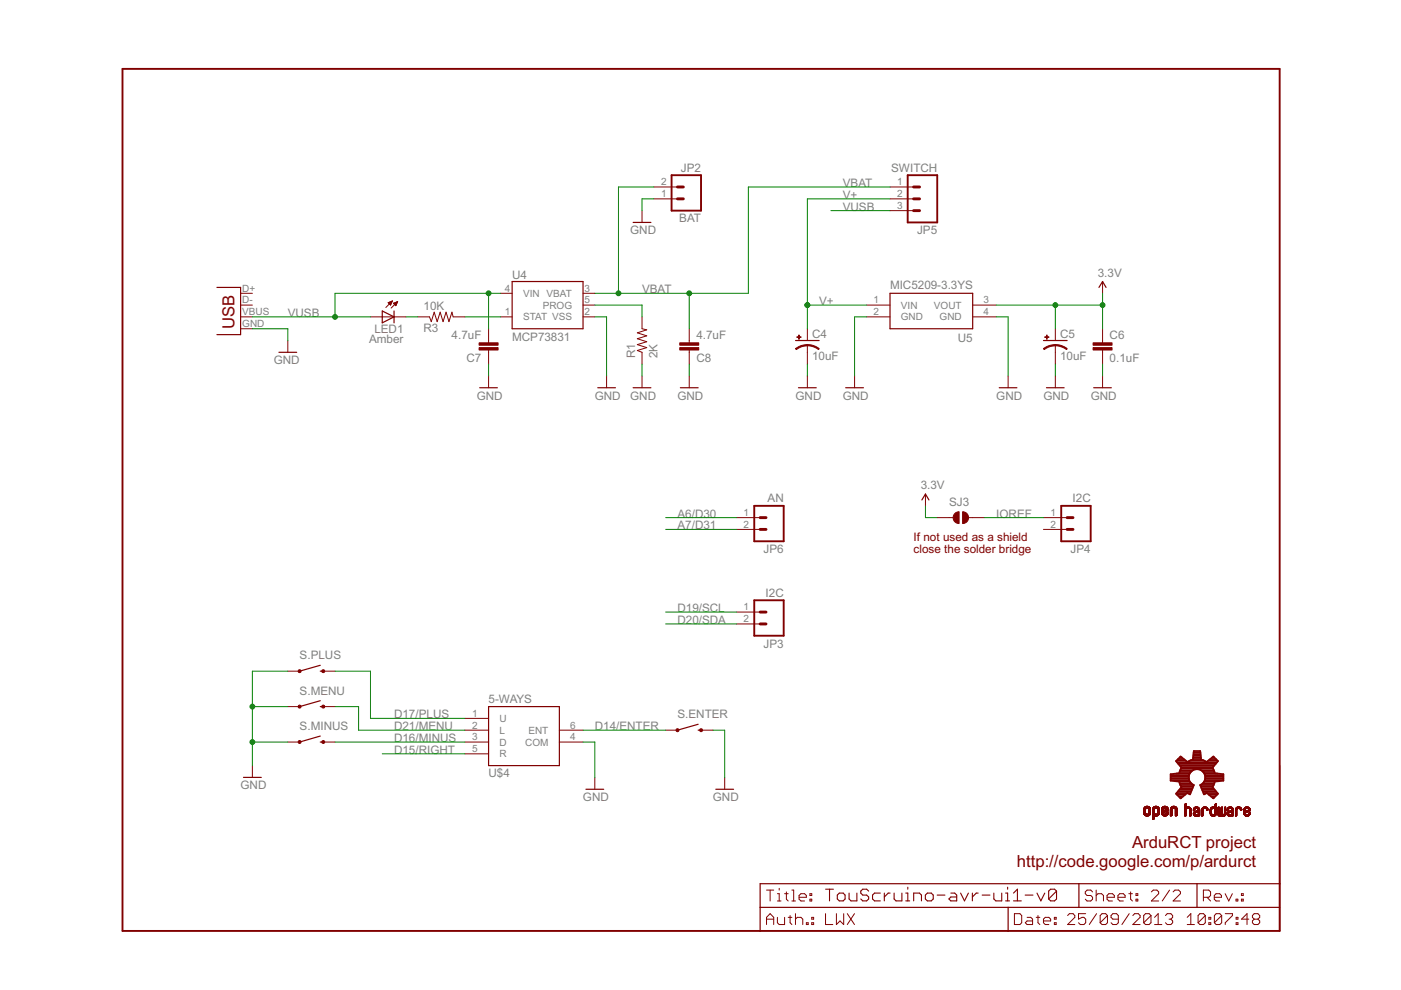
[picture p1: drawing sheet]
<svg xmlns="http://www.w3.org/2000/svg" width="297mm" height="210mm" viewBox="0 0 297 210" stroke-linecap="round" stroke-linejoin="round" font-family="sans-serif">
<g fill="none" stroke="#800000" stroke-width=".21">
<path d="M138.6 39.6h5M188.7 39.6h5M136.1 44.7v2.5M138.6 42.2h5M188.7 42.2h5M188.7 44.7h5M233.8 59.7v2.5M51 67.2h2.5M51 64.7h2.5M51 62.2h2.5M51 69.7h2.5M61 72.2v2.5"/>
<path d="M78.5 67.2h7.6M82.3 64.2h.7M82.4 64.3h.6M82.5 64.4h.4M82.6 64.1h.5M82.6 64.5h.3M82.8 64.6h.1M82.9 63.9h.2M83.2 63.8h.1M83.2 63.8l-1.4 1.4M83.2 63.8l-.9 .4M83.2 63.8l-.4 .9-.5-.5"/>
<path d="M83.4 64.3l.9-.4-.4 .9zM83.5 64.3h.7M83.5 64.4h.6M83.7 64.5h.4M83.8 64.6h.2M83.8 64.2h.4M83.9 64.8h.1M84 64.1h.2M84.3 63.9l-1.4 1.4M88.6 67.2h2.5l.3 1 .7-2 .6 2 .6-2 .6 2 .7-2 .6 2 .6-2 .3 1h2.5M103.6 69.7v3M103.6 74.2v3"/>
<path d="M103.6 79.7v2.5M106.1 67.2h2.5M106.1 62.2h2.5M123.6 67.2h2.5M123.6 64.7h2.5M123.6 62.2h2.5M128.6 79.7v2.5M136.1 67.2v2.5l1 .2-2 .7 2 .6-2 .6 2 .7-2 .6 2 .6-2 .6 1 .4v2.5M136.1 79.7v2.5M146.1 69.7v3M146.1 74.2v3M146.1 79.7v2.5"/>
<path d="M171.2 69.7v2.5M171.2 73.2v4M171.2 79.7v2.5M181.2 79.7v2.5M183.7 67.2h5M183.7 64.7h5M206.2 67.2h5M206.2 64.7h5M213.7 79.7v2.5M223.8 69.7v2.5M223.8 73.2v4M223.8 79.7v2.5"/>
<path d="M233.8 69.7v3M233.8 74.2v3M233.8 79.7v2.5M156.1 109.7h5.1M156.1 112.2h5.1M196.2 104.8v2.5M198.7 109.7h3.4M205.3 109.7h3.4M221.2 109.7h5.1M221.2 112.2h5.1M156.1 129.8h5.1M156.1 132.3h5.1"/>
<path d="M61 157.3h2.5M61 142.3h2.5M61 149.8h2.5M68.5 157.3h2.5M68.5 142.3h2.5M68.5 149.8h2.5M98.6 152.3h5M98.6 154.8h5M98.6 157.3h5M98.6 159.8h5M118.6 154.8h5M118.6 157.3h5"/>
<path d="M141.1 154.8h2.5M148.6 154.8h2.6M53.5 162.3v2.5M126.1 164.8v2.5M153.6 164.8v2.5M242.5 172.4h.4M242.5 172.3h.4M242.5 172.2h.4M242.5 172.1h.4M242.5 172h.4M242.5 171.9h.4M242.5 171.8h.4"/>
<path d="M242.5 171.7h.4M242.5 171.6h.4M242.5 172.5l.5 .1M242.5 172.5h.4M242.5 171.5h.4M242.5 172.6h.6M242.5 172.6l1.4 .1M242.6 171.3h1.3M242.6 172.7h1.2M242.6 171.3h1.2M242.6 171.2h1.2M242.7 172.8h1.1"/>
<path d="M242.7 171.2h1.1M242.7 171.1h1M242.8 172.9h.9M242.8 171.1h.8M242.8 172.9h.8M242.9 171h.7M243 173h.5M243 171.4l-.5 .1M243 171.4h-.5M243 171h.4M243.1 173h.2M243.1 171.3l-.6 .1"/>
<path d="M243.3 171.3l.6 .1M243.4 171.4h.5M243.5 171.4h.4M243.5 172.5h.4M243.5 172.4h.4M243.5 171.6h.4M243.5 171.5h.4M243.5 172.3h.4M243.5 172.2h.4M243.5 172.1h.4M243.5 172h.4M243.5 171.9h.4"/>
<path d="M243.5 171.8h.4M243.5 171.7h.4M243.7 172.8h-1M243.8 172.7h-1.2M243.9 172.6h-.5M243.9 172.5l-.5 .1M244.4 173.5h.4M244.4 173.4h.4M244.4 173.3h.4M244.4 173.2h.4M244.4 173.1h.4M244.4 173h.4"/>
<path d="M244.4 173h1M244.4 172.6h1.4M244.4 172.6h.5M244.4 172.5l.5 .1M244.4 172.5h.4M244.4 172.4h.4M244.4 172.3h.4M244.4 172.2h.4M244.4 172.1h.4M244.4 172h.4M244.4 171.9h.4M244.4 171.8h.4"/>
<path d="M244.4 171.7h.4M244.4 171.6h.4M244.5 171.3h1.2M244.5 171.2h1.2M244.5 171.2h1.1M244.6 173.7h-.2M244.6 171.1h1M244.7 171.1h.8M244.7 173.6l-.3 .1M244.8 173.6h-.4M244.8 171h.6M244.8 171.6h-.4"/>
<path d="M244.8 171.5h-.4M244.9 171.4h-.5M244.9 171h.4M245 173h.2M245 171.3l-.6 .1M245.2 171.3h.6M245.3 172.6h.5M245.3 171.4h.5M245.4 171.4l.4 .1M245.4 172.5h.4M245.4 172.4h.4M245.4 171.5h.4"/>
<path d="M245.4 171.6h.4M245.4 172.3h.4M245.4 172.2h.4M245.4 172.1h.4M245.4 172h.4M245.4 171.9h.4M245.4 171.8h.4M245.4 171.7h.4M245.5 172.9l-1.1 .1M245.6 172.9h-1.2M245.6 172.8l-1.2 .1M245.7 172.8h-1.3"/>
<path d="M245.7 172.7l-1.3 .1M245.7 172.7h-1.3M246.3 172.5h.4M246.3 172.4h.4M246.3 171.9h1.4M246.3 171.8l.4 .1M246.3 171.8h.3M246.3 171.7h.3M246.3 171.5h.4M246.3 172.6h.5M246.3 172.6h1.3M246.3 171.3h1.3"/>
<path d="M246.4 172.7h1.2M246.4 171.3h1.2M246.4 171.2h1.2M246.4 172.8h1.1M246.4 171.2h1.1M246.5 172.8h1M246.5 172.9h.9M246.5 171.1h1M246.5 171.1h.9M246.6 172.9h.8M246.6 171.7h-.3M246.6 171h.7"/>
<path d="M246.7 171.6h-.4M246.7 171.4l-.4 .1M246.7 173h.5M246.8 172.3h-.5M246.8 171.9h.9M246.8 171.4h-.5M246.8 171h.3M246.8 173h.3M246.9 171.3l-.6 .1M246.9 171.8h.8M247 172.2h-.7M247 171.7h.7"/>
<path d="M247.1 172.1l-.8 .1M247.1 171.3h.5M247.1 171.7h.6M247.1 172.6h.5M247.2 171.4h.5M247.2 172.1h-.9M247.2 171.6h.5M247.3 172.5h.4M247.3 171.5h.4M247.3 172.4h.4M247.3 171.6h.4M247.3 172l-1 .1"/>
<path d="M247.3 172.3h.4M247.4 172.3h.3M247.4 172.2h.3M247.4 172h-1.1M247.5 172.2h.2M247.5 171.9l-1.2 .1M247.7 172.5h-.5M248.1 172.8h.4M248.1 172.7h.4M248.1 172.6h.4M248.1 172.5h.4M248.1 172.4h.4"/>
<path d="M248.1 172.3h.4M248.1 172.2h.4M248.1 172.1h.4M248.1 172h.4M248.1 171.9h.4M248.1 171.8h.4M248.1 171.7h.4M248.1 171.6h.4M248.2 173h.1M248.2 171.3h1.3M248.3 171.2h1.1M248.4 171.1h.9"/>
<path d="M248.5 172.9l-.4 .1M248.5 172.9h-.4M248.5 171h.7M248.5 171.6h-.4M248.6 171.5h-.4M248.6 171.4l-.4 .1M248.7 171.4h-.5M248.7 171h.3M248.8 171.3l-.6 .1M249 171.3h.5M249.1 171.4h.5M249.1 171.4l.5 .1"/>
<path d="M249.2 171.5h.4M249.2 172.8h.4M249.2 172.7h.4M249.2 172.6h.4M249.2 172.5h.4M249.2 172.4h.4M249.2 172.3h.4M249.2 172.2h.4M249.2 172.1h.4M249.2 172h.4M249.2 171.9h.4M249.2 171.8h.4"/>
<path d="M249.2 171.7h.4M249.2 171.6h.4M249.2 173h.2M249.5 172.9l-.3 .1M249.6 172.9h-.4M251.2 173h.2M251.2 170.6h.3M251.2 173h.1M251.2 172.9h.3M251.2 172.8h.3M251.2 172.7h.3M251.2 172.6h.3"/>
<path d="M251.2 172.5h.3M251.2 172.4h.3M251.2 172.3h.3M251.2 172.2h.3M251.2 172.1h.3M251.2 172h.3M251.2 171.9h.3M251.2 171.8h.3M251.2 171.7h.3M251.2 171.6h.3M251.2 171.3h1.2M251.2 171.2l1.2 .1"/>
<path d="M251.2 171.2h1.1M251.2 171.1l1.1 .1M251.2 171.1h.3M251.2 171h.3M251.2 170.9h.3M251.2 170.8h.3M251.2 170.7h.3M251.2 170.5h.3M251.3 170.5h.2M251.3 170.4h.2M251.5 172.9l-.3 .1M251.5 171.7h-.3"/>
<path d="M251.5 171.6h-.3M251.6 171.5h-.4M251.7 171.4l-.5 .1M251.7 171.1h.4M251.7 171.4h-.5M251.8 171.1h.1M252.1 171.4h.4M252.1 171.4l.4 .1M252.2 171.5h.3M252.2 171.6h.3M252.3 171.6h.3M252.3 173h.1"/>
<path d="M252.3 172.9h.2M252.3 172.8h.3M252.3 172.7h.3M252.3 172.6h.3M252.3 172.5h.3M252.3 172.4h.3M252.3 172.3h.3M252.3 172.2h.3M252.3 172.1h.3M252.3 172h.3M252.3 171.9h.3M252.3 171.8h.3"/>
<path d="M252.3 171.7h.3M252.5 171.4h-1.3M252.5 173h-.2M252.5 172.9l-.2 .1M252.6 172.8l-.3 .1M253 172.6l.4 .1M253 172.6h.3M253 172.5h.3M253 171.8h.2M253 172.7l.5 .1M253 172.7h.4M253 171.9h.1"/>
<path d="M253 171.6h.3M253 172.8h.9M253 171.5h.4M253.1 172.8l.8 .1M253.2 172.9h.7M253.2 171.3h1M253.3 171.8h-.3M253.3 171.2h.8M253.3 171.7h-.3M253.3 173h.6M253.3 171.6h-.3M253.4 173h.5"/>
<path d="M253.4 172.4h-.4M253.4 172.1h1M253.4 172h1M253.4 171.5h-.4M253.4 171.1h.5M253.5 171.4h-.4M253.5 172.3h-.5M253.6 173.1h.1M253.6 172h.8M253.6 172.3h-.6M253.6 171.1h.1M253.7 172.8h.1"/>
<path d="M253.7 171.9h.7M253.8 172.2h-.7M253.8 171.9h.6M253.9 171.4h.4M253.9 172.1l-.7 .1M253.9 171.4l.4 .1M254 171.8h.4M254 171.5h.3M254 171.7h.4M254 171.6h.3M254 172.1h.4M254 171.6h.4"/>
<path d="M254.1 173h.1M254.1 172.9h.3M254.1 172.8h.3M254.1 172.7h.3M254.1 172.6h.3M254.1 172.5h.3M254.1 172.4h.3M254.1 172.3h.3M254.1 172.2h.3M254.1 171.7h.3M254.3 173h-.2M254.3 171.4h-1.2"/>
<path d="M254.4 172.9l-.3 .1M254.4 172.1h-1.2M254.8 173h.1M254.8 172.9h.3M254.8 172.8h.3M254.8 172.7h.3M254.8 172.6h.3M254.8 172.5h.3M254.8 172.4h.3M254.8 172.3h.3M254.8 172.2h.3M254.8 172.1h.3"/>
<path d="M254.8 172h.3M254.8 171.9h.3M254.8 171.8h.3M254.8 171.7h.3M254.8 171.6h.3M254.9 171.3h1.1M255 171.3h1M255 173h-.2M255 171.2h.9M255.1 172.9l-.3 .1M255.1 171.2h.7M255.1 171.7h-.3"/>
<path d="M255.1 171.6h-.3M255.2 171.5h-.4M255.2 171.1h.5M255.2 171.4l-.4 .1M255.3 171.4h-.4M255.4 171.1h.1M255.6 171.4h.5M255.7 171.4l.4 .1M255.8 171.5h.3M255.8 171.6h.3M255.8 171.7h.3M255.9 171.8h.1"/>
<path d="M256 171.3l-1.1 .1M256.1 171.8h-.2M256.1 171.7h-.2M256.6 172.4h.3M256.6 172.3h.3M256.6 172.2h.3M256.6 172.1h.3M256.6 172h.3M256.6 171.9h.3M256.6 171.8h.3M256.6 171.7h.3M256.6 172.5h.3"/>
<path d="M256.6 171.6h.3M256.6 172.6l.4 .1M256.6 172.6h.3M256.6 171.5h.3M256.6 172.7l.6 .1M256.6 172.7h.4M256.7 172.8h1.1M256.7 171.3h1.2M256.8 171.3h1.1M256.8 172.9h.9M256.8 171.2h1.1M256.9 171.2h1"/>
<path d="M256.9 173h.7M256.9 171.6h-.3M257 173h.5M257 171.4l-.4 .1M257 171.1h.5M257.1 171.4h-.5M257.2 173.1h.1M257.2 171.1h.1M257.4 171.4h.5M257.5 172.7h.4M257.5 171.4h.4M257.6 171.5h.3"/>
<path d="M257.6 172.6h.3M257.6 171.6h.3M257.6 172.5h.3M257.6 172.4h.3M257.6 172.3h.3M257.6 172.2h.3M257.6 172.1h.3M257.6 172h.3M257.6 171.9h.3M257.6 171.8h.3M257.6 171.7h.3M257.6 171.1h.3"/>
<path d="M257.6 171h.3M257.6 170.9h.3M257.6 170.8h.3M257.6 170.7h.3M257.6 170.6h.3M257.6 170.5h.3M257.7 170.5h.2M257.7 170.4h.2M257.9 172.7l-.6 .1M257.9 172.6l-.4 .1M257.9 171.3l-1.2 .1M258.2 172.5h.3"/>
<path d="M258.2 172.4h.3M258.2 172.3h.3M258.2 172.2h.3M258.2 172.1h.3M258.2 172h.3M258.2 171.9h.3M258.2 171.8h.3M258.2 171.7h.3M258.2 171.6h.3M258.2 171.5h.3M258.2 171.4h.3M258.2 171.3h.3"/>
<path d="M258.2 171.2h.3M258.2 172.7l.4 .1M258.2 172.7h.3M258.2 172.6l.3 .1M258.2 172.6h.3M258.2 172.8h1.6M258.3 172.8h1.5M258.3 172.9h1.5M258.3 172.9h1.4M258.4 171.1h.1M258.4 173h.6M258.5 173h.4"/>
<path d="M258.7 173.1h.1M258.7 172.8h.6M258.8 172.7h.4M258.9 172.6h.3M258.9 172.5h.3M258.9 172.4h.3M258.9 172.3h.3M258.9 172.2h.3M258.9 172.1h.3M258.9 172h.3M258.9 171.9h.3M258.9 171.8h.3"/>
<path d="M258.9 171.7h.3M258.9 171.6h.3M258.9 171.5h.3M258.9 171.4h.3M258.9 171.3h.3M258.9 171.2h.3M259 171.2h.2M259.1 171.1h.1M259.1 173h.6M259.2 173h.4M259.5 172.7h.4M259.5 172.6h.4"/>
<path d="M259.6 172.6h.3M259.6 172.5h.3M259.6 172.4h.3M259.6 172.3h.3M259.6 172.2h.3M259.6 172.1h.3M259.6 172h.3M259.6 171.9h.3M259.6 171.8h.3M259.6 171.7h.3M259.6 171.6h.3M259.6 171.5h.3"/>
<path d="M259.6 171.4h.3M259.6 171.3h.3M259.6 171.2h.3M259.8 171.1h.1M259.9 172.7l-.5 .1M260.1 172.6l.4 .1M260.1 172.6h.4M260.1 172.5h.4M260.2 172.7h.3M260.2 171.9h.1M260.2 171.6h.3M260.2 172.7l.4 .1"/>
<path d="M260.2 172.8h.8M260.2 172.3h.5M260.2 172.8l.8 .1M260.3 172.9h.7M260.3 171.8l-.1 .1M260.3 171.3h1M260.4 171.8h-.2M260.4 171.2h.9M260.4 173h.6M260.4 171.7h-.2M260.5 171.7h-.3M260.5 171.2h.7"/>
<path d="M260.5 172.4h-.4M260.5 172.1h1M260.5 171.6h-.3M260.5 173h.5M260.5 171.5h-.3M260.5 172.4h-.3M260.6 172h.9M260.6 171.4l-.4 .1M260.6 171.1h.5M260.6 171.4h-.4M260.7 172.3h-.5M260.7 172h.8"/>
<path d="M260.8 171.1h.1M260.8 172.8h.2M260.8 171.9h.7M260.9 172.2h-.7M261 171.9h.5M261 171.4h.4M261 172.1l-.7 .1M261.1 171.4h.4M261.1 171.8h.4M261.1 171.5h.4M261.2 171.6h.3M261.2 172.1h.3"/>
<path d="M261.2 171.7h.3M261.2 173h.1M261.2 172.9h.3M261.2 172.8h.3M261.2 172.7h.3M261.2 172.6h.3M261.2 172.5h.3M261.2 172.4h.3M261.2 172.3h.3M261.2 172.2h.3M261.4 171.4h-1.1M261.4 173h-.2"/>
<path d="M261.5 172.9l-.3 .1M261.5 172.1h-1.1M261.9 173h.2M261.9 172.9h.3M261.9 172.8h.3M261.9 172.7h.3M261.9 172.6h.3M261.9 172.5h.3M261.9 172.4h.3M261.9 172.3h.3M261.9 172.2h.3M261.9 172.1h.3"/>
<path d="M261.9 172h.3M261.9 171.9h.3M261.9 171.8h.3M261.9 171.7h.3M262.1 171.3h1M262.1 173h-.2M262.2 171.2h.8M262.2 172.9l-.3 .1M262.2 171.6h-.2M262.3 171.6h-.3M262.3 171.5h-.3M262.3 171.1h.6"/>
<path d="M262.4 171.4l-.4 .1M262.4 171.4h-.4M262.6 171.1h.1M262.8 171.4h.4M262.8 171.4l.4 .1M262.9 171.5h.3M263 171.6h.3M263 171.7h.3M263 171.8h.1M263.2 171.4h-1.2M263.2 171.8h-.2M263.3 171.7h-.3"/>
<path d="M263.7 172.5l.4 .1M263.7 172.5h.3M263.7 172.4h.4M263.7 172.3h.6M263.7 172h1.2M263.7 171.9h.3M263.7 171.8h.3M263.7 171.7h.3M263.7 172.6h.4M263.8 172.7h.4M263.8 172.7l.5 .1M263.8 172.8h1.1"/>
<path d="M263.9 171.3h1M263.9 172.9h.9M264 172.9h.8M264 171.2h.8M264 172.4h-.3M264 171.6h-.3M264.1 171.6h-.4M264.1 173h.6M264.1 171.5h-.4M264.1 173h.5M264.1 171.4l-.3 .1M264.1 171.1h.5"/>
<path d="M264.2 172.3h-.5M264.2 171.4h-.4M264.2 172h.8M264.3 171.1h.2M264.4 173.1h.1M264.5 172.2h-.8M264.5 171.9h.6M264.5 172.8h.5M264.6 172.1l-.9 .1M264.6 171.4h.4M264.6 171.8h.5M264.6 172.7h.4"/>
<path d="M264.7 172.7h.3M264.7 172.1h-1M264.7 171.7h.4M264.7 171.5h.3M264.7 172.6h.3M264.7 171.6h.3M264.8 172.5h.2M264.8 171.6h.2M264.8 171.7h.3M264.8 172.4h.3M264.8 172l-1.1 .1M264.8 172.3h.3"/>
<path d="M264.9 172.8h-1M265 171.4h-1.2M265 172.3h.1M265 171.9h-.7M162.5 188.7h1.5M162.5 194.9h1.5M162.5 196v-1.5l.8-.8 .7 .8v1.5M163.3 188.7v2.3M164.8 194.5v1.1l.4 .4h1.1v-1.5M164.8 191h.8M164.8 189.5h.4v1.5M165.2 188.3v.4"/>
<path d="M166.3 189.5h.8M166.7 189.1v1.5l.4 .4M167.1 194.5h.8M167.5 194.1v1.5l.4 .4M167.9 191h.8M167.9 188.7h.4v2.3M168.7 194.9l.3-.4h.8l.4 .4v1.1M168.7 193.7v2.3M169.4 190.2h1.6v-.3l-.4-.4h-.8l-.4 .4v.7l.4 .4h.8M171 195.6h.3v.4h-.3zM171.7 190.6h.4v.4h-.4zM171.7 189.5h.4v.4h-.4z"/>
<path d="M172.1 195.6h.4v.4h-.4zM172.1 194.5h.4v.4h-.4zM175 193.7v2.3h1.6M177.3 193.7v2.3l.8-.7 .8 .7v-2.3M179.6 193.7l1.6 2.3M181.2 193.7l-1.6 2.3M215.1 193.7h1.1l.4 .4v1.5l-.4 .4h-1.1zM217.8 194.5h.7l.4 .4v1.1h-1.1l-.4-.4 .4-.3h1.1M219.7 194.5h.8M220.1 194.1v1.5l.4 .4M221.2 195.3h1.6v-.4l-.4-.4h-.8l-.4 .4v.7l.4 .4h.8M223.5 195.6h.4v.4h-.4z"/>
<path d="M223.5 194.5h.4v.4h-.4zM226.4 194.1l.3-.4h.8l.4 .4v.4l-1.5 1.5h1.5M230.2 193.7h-1.5v1.2l.7-.4h.4l.4 .4v.7l-.4 .4h-.8l-.3-.4M231.6 189.1l-.3-.4h-.8l-.4 .4v.4l.4 .4h.8l.3 .3v.4l-.3 .4h-.8l-.4-.4M232.4 188.7v2.3M232.4 189.9l.4-.4h.8l.4 .4v1.1M232.5 193.7l-1.6 2.3M234.7 190.2h1.6v-.3l-.4-.4h-.8l-.4 .4v.7l.4 .4h.8M234.8 194.1v1.5l-.4 .4h-.7l-.4-.4M234.8 194.1l-.4-.4h-.7l-.4 .4v1.5M234.8 194.1l-1.5 1.5M237 190.2h1.5v-.3l-.3-.4h-.8l-.4 .4v.7l.4 .4h.8"/>
<path d="M237.1 194.9h-1.2l-.3-.4v-.4l.3-.4h.8l.4 .4v1.5l-.4 .4h-.8l-.3-.4M239.3 189.5h.8M239.4 193.7l-1.5 2.3M239.7 189.1v1.5l.4 .4M240.2 194.1l.4-.4h.7l.4 .4v.4l-1.5 1.5h1.5M240.9 190.6h.3v.4h-.3zM240.9 189.5h.3v.4h-.3zM244 194.1v1.5l-.4 .4h-.7l-.4-.4M244 194.1l-.4-.4h-.7l-.4 .4v1.5M244 194.1l-1.5 1.5M244.1 189.1l.4-.4h.8l.4 .4v.4l-1.6 1.5h1.6M244.8 196h1.5"/>
<path d="M244.8 194.5l.8-.8v2.3M247.1 194.1l.4-.4h.7l.4 .4v.4l-.4 .4M247.9 194.9h.3M248 188.7l-1.6 2.3M248.2 194.9l.4 .4v.3l-.4 .4h-.7l-.4-.4M248.7 189.1l.4-.4h.8l.4 .4v.4l-1.6 1.5h1.6M251.7 196h1.5M251.7 194.5l.8-.8v2.3M255.1 190.2h1.2l.4-.3v-.8l-.4-.4h-1.2v2.3M255.5 194.1v1.5l-.3 .4h-.8l-.4-.4M255.5 194.1l-.3-.4h-.8l-.4 .4v1.5M255.5 194.1l-1.5 1.5"/>
<path d="M255.9 190.2l.8 .8M256.3 195.6h.4v.4h-.4zM256.3 194.5h.4v.4h-.4zM257.5 190.2h1.5v-.3l-.4-.4h-.8l-.3 .4v.7l.3 .4h.8M259 194.1v1.5l-.4 .4h-.7l-.4-.4M259 194.1l-.4-.4h-.7l-.4 .4v1.5M259 194.1l-1.5 1.5M259.8 189.5l.7 1.5 .8-1.5M259.8 193.7h1.5v.4l-1.5 1.5v.4M262.1 190.6h.3v.4h-.3zM262.1 195.6h.4v.4h-.4zM262.1 194.5h.4v.4h-.4z"/>
<path d="M263.2 190.6h.4v.4h-.4zM263.2 189.5h.4v.4h-.4zM264.8 194.9h-1.6l1.2-1.2v2.3M265.9 194.9l-.4 .4v.3l.4 .4h.8l.4-.4v-.3l-.4-.4M265.9 194.9l-.4-.4v-.4l.4-.4h.8l.4 .4v.4l-.4 .4M265.9 194.9h.8"/>
</g>
<g fill="#800000" stroke="#800000" stroke-width=".21">
<path d="M231.8 73.7h4v.5h-4z"/>
<path d="M231.8 72.7h4v.5h-4z"/>
<path d="M221.5 71.4h.9v.1h-.9z"/>
<path d="M221.9 71h.1v.9h-.1z"/>
<path d="M169 71.4h.8v.1h-.8z"/>
<path d="M169.3 71h.2v.9h-.2z"/>
<path d="M101.6 72.7h4v.5h-4z"/>
<path d="M101.6 73.7h4v.5h-4z"/>
<path d="M144.1 72.7h4v.5h-4z"/>
<path d="M144.1 73.7h4v.5h-4z"/>
</g>
<g fill="none" stroke="#800000" stroke-width=".25">
<path d="M108.6 59.7h15v10h-15zM134.2 47.2h3.8M46 60.9h5v10.1h-5M59.1 74.7h3.8M81 65.9l2.5 1.3-2.5 1.3zM83.5 65.9v2.6M168.7 72.2h5M188.7 62.2h17.5v7.5h-17.5zM221.2 72.2h5.1M233 60.9l.8-1.2 .7 1.2M101.7 82.2h3.8M126.7 82.2h3.8"/>
<path d="M134.2 82.2h3.8M144.3 82.2h3.7M169.3 82.2h3.8M179.3 82.2h3.8M211.9 82.2h3.7M221.9 82.2h3.7M231.9 82.2h3.7M195.5 106l.7-1.2 .8 1.2M67.9 149.8h.6M67.9 142.3h.6M67.9 141.1l-4.4 1.2M67.9 157.3h.6"/>
<path d="M67.9 156.1l-4.4 1.2M67.9 148.6l-4.4 1.2M103.6 149.8h15v12.5h-15zM148 154.8h.6M148 153.6l-4.4 1.2M51.6 164.8h3.8M124.2 167.3h3.8M151.8 167.3h3.7M271.3 162.3v35.1M161.2 192.4h110.1M213.7 192.4v5M228.7 187.4v5"/>
<path d="M253.8 187.4v5M271.3 187.4h-110.1v10"/>
</g>
<g fill="#800000" stroke="#800000" stroke-width=".21">
<path d="M223.8 73.1l1.3 .2 1.2 .6-.2 .2-.9-.5-1.4-.3z" fill-rule="evenodd"/>
<path d="M221.2 73.9l1.2-.6 1.4-.2v.2l-1.1 .1-1.3 .7z" fill-rule="evenodd"/>
<path d="M171.2 73.1l1.3 .2 1.2 .6-.2 .2-.8-.5-1.5-.3z" fill-rule="evenodd"/>
<path d="M168.7 73.9l1.1-.6 1.4-.2v.2l-1 .1-1.4 .7z" fill-rule="evenodd"/>
<path d="M204.1 108.5a1.25 1.25 0 0 1 1.3 1.2 1.25 1.25 0 0 1-1.3 1.3z" fill-rule="evenodd"/>
<path d="M202.4 108.9l.9-.4v2.5a1.24 1.24 0 0 1-1.1-.7 1.24 1.24 0 0 1 .2-1.4z" fill-rule="evenodd"/>
<circle cx="143.6" cy="154.8" r=".32"/>
<circle cx="148.6" cy="154.8" r=".32"/>
<circle cx="63.5" cy="142.3" r=".32"/>
<circle cx="68.5" cy="142.3" r=".33"/>
<circle cx="63.5" cy="157.3" r=".32"/>
<circle cx="68.5" cy="157.3" r=".33"/>
<circle cx="63.5" cy="149.8" r=".33"/>
<circle cx="68.5" cy="149.8" r=".33"/>
</g>
<path d="M26 14.6h245.3v182.8h-245.3zM142.4 37.1h6.2v7.6h-6.2zM192.4 37.1h6.3v10.1h-6.3zM159.9 107.3h6.3v7.5h-6.3zM225 107.3h6.2v7.5h-6.2zM159.9 127.3h6.3v7.5h-6.3z" fill="none" stroke="#800000" stroke-width=".4"/>
<path d="M143.6 39.6h1.3M193.7 39.6h1.3M143.6 42.2h1.3M193.7 42.2h1.3M193.7 44.7h1.3M161.2 109.7h1.2M161.2 112.2h1.2M226.3 109.7h1.2M226.3 112.2h1.2M161.2 129.8h1.2M161.2 132.3h1.2" fill="none" stroke="#800000" stroke-width=".61"/>
<g fill="none" stroke="#800000" stroke-width=".23">
<path d="M175 188.5h1.7M175.9 188.5v2.5M177.5 189.8l.4-.4h.9l.4 .4v.8l-.4 .4h-.9l-.4-.4zM180 189.4v1.2l.4 .4h1.3v-1.6M184.2 188.9l-.5-.4h-.8l-.4 .4v.5l.4 .4h.8l.5 .4v.4l-.5 .4h-.8l-.4-.4M186.6 189.4h-1.2l-.4 .4v.8l.4 .4h1.2M187.5 189.4v1.6M188.7 189.4h-.4l-.8 .8M189.6 189.4v1.2l.4 .4h1.2v-1.6M192 191h.9M192 189.4h.5v1.6M192.5 188.1v.4"/>
<path d="M193.7 191v-1.6h1.2l.5 .4v1.2M196.2 189.8l.4-.4h.8l.5 .4v.8l-.5 .4h-.8l-.4-.4zM198.7 189.8h1.6M201.6 189.4h.8l.4 .4v1.2h-1.2l-.4-.4 .4-.4h1.2M203.7 189.4l.8 1.6 .8-1.6M206.2 189.4v1.6M207.4 189.4h-.4l-.8 .8M208.2 189.8h1.7M210.7 189.4v1.2l.4 .4h1.3v-1.6M213.2 191h.8M213.2 189.4h.4v1.6M213.6 188.1v.4"/>
<path d="M214.9 191h1.6M214.9 189.4l.8-.9v2.5M217.4 189.8h1.6M219.9 189.4l.8 1.6 .8-1.6M224 188.9l-.4-.4h-.8l-.5 .4v1.7M224 188.9v1.7l-.4 .4h-.8l-.5-.4M224 188.9l-1.7 1.7"/>
</g>
<g fill="none" stroke="#800000" stroke-width=".38">
<path d="M253 159.9h1.6M253.1 159.6h1.4M248.2 165.4h3.9M248.2 165.1h3.9M248.2 164.7h3.8M248.2 164.4h3.9M249.4 164h2.8M249.4 161.3h2M249.5 168.1h2.2M249.5 168.5h1.8M249.6 161.6h8.4M249.7 167.8h2.9"/>
<path d="M249.8 160.9h1.2M249.8 162h7.9M249.9 168.8h.9M250 165.7h2.3M250 167.5h2.7M250.1 163.7h2.4M250.1 162.3h7.4M250.1 166.1l-.1-.4-1.8-.2v-1.4l1.8-.1 .5-1.2-1.2-1.4 1-1 1.4 1.1 1.2-.4 .2-1.9h1.4l.2 1.9 1.1 .4 1.5-1.1 .9 1-1.1 1.4 .5 1.2 1.8 .1v1.4l-1.8 .2-.1 .4M250.1 166.1h2.5M250.1 160.6h.4M250.2 169.2h.2M250.2 163.3h2.7"/>
<path d="M250.3 166.4h2.7M250.3 167.1h2.5M250.4 163h6.8M250.4 162.6h6.8M250.4 166.8h2.6M251.8 168.1h.6M252.3 161.3h3M252.8 163.4a1.75 1.75 0 0 0 .3 3.1l-.8 1.9-.6-.3-1.4 1.2-1-1 1.2-1.4-.4-.8M252.8 163.4a1.76 1.76 0 0 1 2.6 .6M252.9 160.9h1.7M253 160.6h1.6M253 160.3h1.6"/>
<path d="M254.5 166.4h2.8M254.6 166.8h2.5M254.7 163.3h2.6M254.7 167.1h2.6M254.9 167.5h2.6M255 167.8h2.8M255 166.1h2.5M255.1 163.7h2.4M255.2 168.1h.6M255.3 165.7h2.3M255.4 164a1.77 1.77 0 0 1-.9 2.5l.8 1.9 .5-.3 1.5 1.2 .9-1-1.1-1.4 .4-.8M255.4 164h2.8"/>
<path d="M255.5 165.4h3.9M255.5 164.4h3.9M255.5 165.1h3.9M255.5 164.7h3.9M255.9 168.1h2.2M256.2 161.3h1.9M256.3 168.5h1.7M256.6 160.9h1.2M256.7 168.8h1M257 160.6h.5M257.2 169.2h.1"/>
</g>
<g fill="none" stroke="#008000" stroke-width=".21">
<path d="M138.6 39.6h-7.5v22.6M188.7 39.6h-30v22.6h-32.6M138.6 42.2h-2.5v2.5M176.2 44.7h12.5M188.7 42.2h-17.5v27.5M53.5 67.2h25M53.5 69.7h7.5v2.5M86.1 67.2h2.5M98.6 67.2h7.5M103.6 62.2v7.5M103.6 77.2v2.5M106.1 62.2h-35.1v5"/>
<path d="M126.1 67.2h2.5v12.5M126.1 64.7h10v2.5M136.1 77.2v2.5M146.1 62.2v7.5M146.1 77.2v2.5M171.2 77.2v2.5M171.2 64.7h12.5M183.7 67.2h-2.5v12.5M211.2 67.2h2.5v12.5M211.2 64.7h22.6M223.8 64.7v5M223.8 77.2v2.5"/>
<path d="M233.8 62.2v7.5M233.8 77.2v2.5M141.1 109.7h15M141.1 112.2h15M196.2 107.3v2.4h2.5M208.7 109.7h12.5M141.1 129.8h15M141.1 132.3h15M53.5 157.3h7.5M53.5 149.8h7.5M61 142.3h-7.5v20M71 157.3h27.6"/>
<path d="M71 149.8h5v5h22.6M71 142.3h7.5v10h20.1M81 159.8h17.6M123.6 157.3h2.5v7.5M123.6 154.8h17.5M151.2 154.8h2.4v10"/>
</g>
<g fill="#008000" stroke="#008000" stroke-width=".21">
<circle cx="53.5" cy="149.8" r=".51"/>
<circle cx="53.5" cy="157.3" r=".51"/>
<circle cx="233.8" cy="64.7" r=".51"/>
<circle cx="223.8" cy="64.7" r=".51"/>
<circle cx="71" cy="67.2" r=".51"/>
<circle cx="103.6" cy="62.2" r=".51"/>
<circle cx="146.1" cy="62.2" r=".51"/>
<circle cx="131.1" cy="62.2" r=".51"/>
<circle cx="171.2" cy="64.7" r=".51"/>
</g>
<g font-size="4" fill="#800000">
<text x="49.7" y="69.7" transform="rotate(-90 49.7 69.7)">USB</text>
<text x="240" y="179.9">ArduRCT project</text>
<text x="215.6" y="183.9">http://code.google.com/p/ardurct</text>
</g>
<g font-size="2.8" fill="#808080">
<text x="144.4" y="36.4">JP2</text>
<text x="178.7" y="39.7">VBAT</text>
<text x="188.9" y="36.4">SWITCH</text>
<text x="144" y="47.2">BAT</text>
<text x="178.7" y="44.7">VUSB</text>
<text x="178.7" y="42.2">V+</text>
<text x="133.6" y="49.7">GND</text>
<text x="194.4" y="49.7">JP5</text>
<text x="108.6" y="59.2">U4</text>
<text x="232.8" y="58.7">3.3V</text>
<text x="89.8" y="65.7">10K</text>
<text x="136.1" y="62.2">VBAT</text>
<text x="173.7" y="64.7">V+</text>
<text x="188.7" y="61.2">MIC5209-3.3YS</text>
<text x="61" y="67.2">VUSB</text>
<text x="79.4" y="70.7">LED1</text>
<text x="89.8" y="70.4">R3</text>
<text x="95.7" y="71.8">4.7uF</text>
<text x="147.6" y="71.8">4.7uF</text>
<text x="172.2" y="71.6">C4</text>
<text x="224.7" y="71.6">C5</text>
<text x="235.3" y="71.8">C6</text>
<text x="58" y="77.2">GND</text>
<text x="78.3" y="72.8">Amber</text>
<text x="98.9" y="76.8">C7</text>
<text x="108.6" y="72.2">MCP73831</text>
<text x="134.6" y="76" transform="rotate(-90 134.6 76)">R1</text>
<text x="139.4" y="76" transform="rotate(-90 139.4 76)">2K</text>
<text x="147.6" y="76.8">C8</text>
<text x="172.2" y="76.3">10uF</text>
<text x="203.1" y="72.5">U5</text>
<text x="224.7" y="76.3">10uF</text>
<text x="235.3" y="76.8">0.1uF</text>
<text x="101.1" y="84.7">GND</text>
<text x="126.1" y="84.7">GND</text>
<text x="133.6" y="84.7">GND</text>
<text x="143.6" y="84.7">GND</text>
<text x="168.7" y="84.7">GND</text>
<text x="178.7" y="84.7">GND</text>
<text x="211.2" y="84.7">GND</text>
<text x="221.2" y="84.7">GND</text>
<text x="231.3" y="84.7">GND</text>
<text x="162.7" y="106.5">AN</text>
<text x="195.2" y="103.7">3.3V</text>
<text x="201.2" y="107.2">SJ3</text>
<text x="227.4" y="106.5">I2C</text>
<text x="143.6" y="109.8">A6/D30</text>
<text x="143.6" y="112.3">A7/D31</text>
<text x="211.2" y="109.8">IOREF</text>
<text x="161.9" y="117.3">JP6</text>
<text x="227" y="117.3">JP4</text>
<text x="143.6" y="129.8">D19/SCL</text>
<text x="162.3" y="126.5">I2C</text>
<text x="143.6" y="132.3">D20/SDA</text>
<text x="161.9" y="137.3">JP3</text>
<text x="63.5" y="139.8">S.PLUS</text>
<text x="63.5" y="147.3">S.MENU</text>
<text x="103.6" y="149.1">5-WAYS</text>
<text x="63.5" y="154.8">S.MINUS</text>
<text x="83.6" y="152.3">D17/PLUS</text>
<text x="83.6" y="154.8">D21/MENU</text>
<text x="126.1" y="154.8">D14/ENTER</text>
<text x="143.6" y="152.3">S.ENTER</text>
<text x="83.6" y="159.8">D15/RIGHT</text>
<text x="83.6" y="157.3">D16/MINUS</text>
<text x="51" y="167.3">GND</text>
<text x="103.6" y="164.8">U$4</text>
<text x="123.6" y="169.8">GND</text>
<text x="151.1" y="169.8">GND</text>
</g>
<g font-size="2.8" fill="#800000">
<text x="193.7" y="114.6">If not used as a shield</text>
<text x="193.7" y="117.3">close the solder bridge</text>
</g>
<g font-size="2.4" fill="#808080">
<text x="140.1" y="41.8">1</text>
<text x="140.1" y="39.3">2</text>
<text x="190.2" y="39.3">1</text>
<text x="190.2" y="41.8">2</text>
<text x="190.2" y="44.3">3</text>
<text x="51.4" y="61.8">D+</text>
<text x="51.4" y="64.3">D-</text>
<text x="107.1" y="61.8">4</text>
<text x="110.9" y="62.9">VIN VBAT</text>
<text x="115.1" y="65.4">PROG</text>
<text x="124" y="61.8">3</text>
<text x="124" y="64.3">5</text>
<text x="185.2" y="64.3">1</text>
<text x="191" y="65.4">VIN</text>
<text x="198" y="65.4">VOUT</text>
<text x="208.5" y="64.3">3</text>
<text x="51.4" y="66.8">VBUS</text>
<text x="51.4" y="69.3">GND</text>
<text x="107.1" y="66.8">1</text>
<text x="110.9" y="67.9">STAT VSS</text>
<text x="124" y="66.8">2</text>
<text x="185.2" y="66.8">2</text>
<text x="191" y="67.9">GND</text>
<text x="199.2" y="67.9">GND</text>
<text x="208.5" y="66.8">4</text>
<text x="157.7" y="109.4">1</text>
<text x="157.7" y="111.9">2</text>
<text x="222.8" y="109.4">1</text>
<text x="222.8" y="111.9">2</text>
<text x="157.7" y="129.4">1</text>
<text x="157.7" y="131.9">2</text>
<text x="100.1" y="152">1</text>
<text x="100.1" y="154.5">2</text>
<text x="105.9" y="153.1">U</text>
<text x="105.9" y="155.6">L</text>
<text x="112" y="155.6">ENT</text>
<text x="120.9" y="154.5">6</text>
<text x="100.1" y="157">3</text>
<text x="100.1" y="159.5">5</text>
<text x="105.9" y="158.1">D</text>
<text x="105.9" y="160.6">R</text>
<text x="111.4" y="158.1">COM</text>
<text x="120.9" y="157">4</text>
</g>
</svg>
